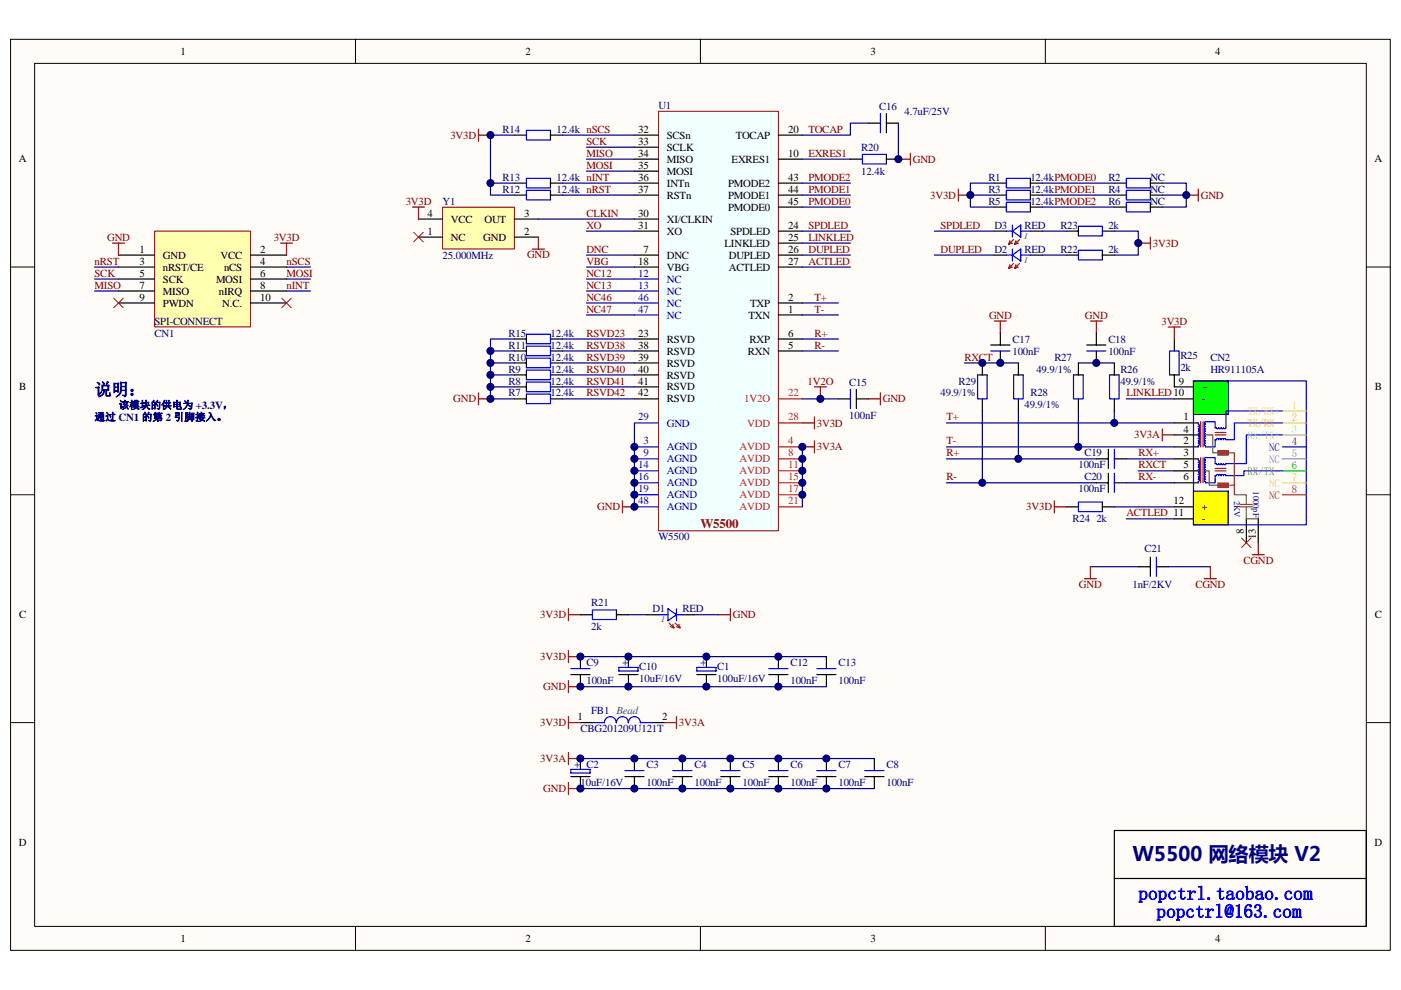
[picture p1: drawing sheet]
<svg xmlns="http://www.w3.org/2000/svg" width="297mm" height="210mm" viewBox="0 0 297 210" stroke-linecap="round" stroke-linejoin="round" font-family="sans-serif">
<path d="M2.3 8.4h292.5v193.2h-292.5z" fill="#fffcf8"/>
<path d="M2.2 8.3h292.6v193.3h-292.6z" fill="none" stroke="#000" stroke-width=".21"/>
<path d="M7.4 13.5h282.3v183h-282.3z" fill="#fffcf8"/>
<g fill="none" stroke="#000" stroke-width=".21">
<path d="M7.3 13.4h282.4v183.1h-282.4zM75.4 8.3v5.1M148.5 8.3v5.1M221.6 8.3v5.1M2.2 56.6h5.1M289.7 56.6h5.1M2.2 104.9h5.1M289.7 104.9h5.1M2.2 153.3h5.1M289.7 153.3h5.1M75.4 196.5v5.1M148.5 196.5v5.1"/>
<path d="M221.6 196.5v5.1"/>
</g>
<path d="M32.8 49h20.3v20.3h-20.3z" fill="#ffffb0"/>
<path d="M32.8 49h20.3v20.3h-20.3z" fill="none" stroke="#800000" stroke-width=".21"/>
<g fill="none" stroke="#000" stroke-width=".25">
<path d="M109.1 38.8h2.5M116.7 38.8h2.5M116.7 37.8v2.1M210.8 38.8h2.6M218.5 38.8h2.5M218.5 37.8v2.1M25.1 54.1h7.7M25.1 56.6h7.7M25.1 59.2h7.7M53.1 54.1h7.6M53.1 56.6h7.6M53.1 59.2h7.6"/>
<path d="M109.1 41.4h2.5M116.7 41.4h2.5M116.7 40.4v2M210.8 43.9h2.6M218.5 42.9v2M218.5 43.9h2.5M236.3 41.4h2.5M236.3 43.9h2.5M243.9 41.4h2.5M243.9 40.4v2M243.9 42.9v2M243.9 43.9h2.5"/>
<path d="M25.1 61.7h7.7M25.1 64.3h7.7M53.1 61.7h7.6M53.1 64.3h7.6M109.1 74.4h2.5M109.1 79.5h2.5M111.6 73.4v2.1M111.6 78.5v2M116.7 74.4h2.5M116.7 79.5h2.5M109.1 84.6h2.5M109.1 82.1h2.5"/>
<path d="M111.6 81v2.1M111.6 83.6v2M116.7 84.6h2.5M116.7 82.1h2.5M177.8 84.6h2.5M181.6 84.6h2.5M181.6 82.6v4.1M249 89.7h5.1M249 92.2h5.1M249 94.8h5.1M249 97.3h5.1M249 99.9h5.1"/>
<path d="M249 102.4h5.1M264.2 110v5.1M266.8 110v5.1M123.1 139.3v2.5M165 139.3v2.5M121 143.1h4.1M123.1 143.1v2.5M123.1 153.3h2.5M138.3 153.3h2.6M163 143.1h4.1M165 143.1v2.5M142.6 164.7h4.1"/>
<path d="M144.7 160.9v2.5M144.7 164.7v2.6M152.8 164.7h4.1M154.9 160.9v2.5M154.9 164.7v2.6M183.3 164.7h4.1M185.4 160.9v2.5M185.4 164.7v2.6"/>
</g>
<g fill="none" stroke="#00f" stroke-width=".25">
<path d="M116.7 37.8h-5.1v2.1h5.1M218.5 37.8h-5.1v2.1h5.1M116.7 40.4h-5.1v2h5.1M218.5 42.9h-5.1v2h5.1M243.9 40.4h-5.1v2h5.1M243.9 42.9h-5.1v2h5.1M111.6 73.4h5.1v2.1h-5.1M111.6 78.5h5.1v2h-5.1M111.6 83.6h5.1v2h-5.1M111.6 81h5.1v2.1h-5.1M180.3 82.6v4.1M254.1 89.7v.3l.2 .2-.2 .2"/>
<path d="M254.1 90.5l.2 .2-.2 .3 .2 .2-.2 .3 .2 .2-.2 .3M254.1 92l.2 .2-.2 .3M254.1 93l.2 .2-.2 .3 .2 .2-.2 .3M254.1 94l.2 .3-.2 .2v.3M254.2 92.5l.1 .2-.2 .3M255.6 89.9l-.3-.2 .3-.2h2v1.2h.3l.2 .3 .3-.3M255.6 92l-.3 .2 .3 .3-.2 .1v.3l.2 .1M255.6 90.5l-.3 .2 .3 .3-.3 .2 .3 .3-.3 .2 .3 .3M255.6 90l-.3 .2 .3 .2M255.6 93l-.3 .2 .3 .3-.2 .1v.3l.2 .1M258.4 93.3l-.3-.3-.2 .3h-.3v1.5h-2v-.3l-.3-.2 .3-.3M258.4 90.7l.2 .3 .3-.3"/>
<path d="M258.4 93.3l.2-.3 .3 .3M258.9 90.7l.2 .3 .3-.3 .2 .3 .3-.3M258.9 93.3l.2-.3 .3 .3 .2-.3 .3 .3M121 141.8h4.1M125.6 153.3h2.5a1.26 1.26 0 0 1 1.3-1.3 1.26 1.26 0 0 1 1.3 1.3M130.7 153.3a1.26 1.26 0 0 1 1.3-1.3 1.26 1.26 0 0 1 1.2 1.3M133.2 153.3a1.26 1.26 0 0 1 1.3-1.3 1.26 1.26 0 0 1 1.3 1.3M135.8 153.3h2.5M163 141.8h4.1M142.6 163.4h4.1M152.8 163.4h4.1M183.3 163.4h4.1"/>
</g>
<path d="M59.5 51.6h2.5M60.7 51.6v2.5M120.5 129.1v2.6M120.5 130.4h2.6" fill="none" stroke="#800000" stroke-width=".25"/>
<g fill="none" stroke="#000080" stroke-width=".25">
<path d="M124.3 31.2h10.2M124.3 33.8h10.2M124.3 36.3h10.2M170.1 71.9h7.7M170.1 66.8h7.7M170.1 64.3h7.7M228.6 77h7.7M200.7 97.3h31.7M208.3 87.2v15.2M215.9 87.2v10.1M228.6 87.2v7.6M236.3 87.2v2.5h-35.6"/>
<path d="M200.7 102.4h31.7M133.2 130.4h3.9M147.2 130.4h5.1"/>
</g>
<path d="M254.6 89.5v5.3M255.1 89.5v5.3M257.6 91.7h2.3M257.6 92.2h2.3" fill="none" stroke="#bf0000" stroke-width=".25"/>
<path d="M257.6 101.6v.6M263 107.5h2.5M263 107h2.5M264.2 107.5v2.5h2.6" fill="none" stroke="#808000" stroke-width=".25"/>
<path d="M253 80.8h24v30.5h-24z" fill="none" stroke="#0000bf" stroke-width=".25"/>
<path d="M253 80.8v7.1h7.4v-7.1z" fill-rule="evenodd" fill="#0f0" stroke="#000080" stroke-width=".25"/>
<path d="M253 104.2v7.1h7.4v-7.1z" fill-rule="evenodd" fill="#ff0" stroke="#000080" stroke-width=".25"/>
<path d="M271.9 87.2h5.1" fill="none" stroke="#ffcd6b" stroke-width=".25"/>
<path d="M271.9 89.7h5.1" fill="none" stroke="#ffa500" stroke-width=".25"/>
<path d="M271.9 92.2h5.1" fill="none" stroke="#85ff85" stroke-width=".25"/>
<g fill="none" stroke="#00f" stroke-width=".25">
<path d="M254.1 97.3l.2 .5-.2 .3M254.1 98.1l.2 .2-.2 .3 .2 .2-.2 .3M254.1 99.1l.2 .3-.2 .2 .2 .3-.2 .2M255.6 98.1l-.3-.3 .3-.2-.2-.2v-.3h2.2v1.2h.3l.2 .3 .3-.3M255.6 99.1l-.3 .3 .3 .2-.3 .3 .3 .2M255.6 98.1l-.3 .2 .3 .3-.3 .2 .3 .3M258.4 98.3l.2 .3 .3-.3M258.9 98.3l.2 .3 .3-.3 .2 .3 .3-.3M271.9 87.2h-12v3.5M271.9 89.7h-10.2v3.6h-1.8M271.9 92.2h-7.7v6.1h-4.3M271.9 99.9h-8.2v1h-3.8"/>
<path d="M271.9 94.8h5.1M254.1 101.6l.2 .3-.2 .2v.3M254.2 100.2l.1 .2-.2 .2 .2 .3-.2 .2 .2 .3-.2 .2M255.6 100.1l-.3 .3 .3 .2-.2 .1v.3l.2 .1-.3 .3 .3 .2M258.4 100.9l-.3-.3-.2 .3h-.3v1.5h-2v-.2l-.3-.3 .3-.3M258.4 100.9l.2-.3 .3 .3M258.9 100.9l.2-.3 .3 .3 .2-.3 .3 .3"/>
</g>
<path d="M271.9 97.3h5.1" fill="none" stroke="#77f" stroke-width=".25"/>
<path d="M271.9 99.9h5.1" fill="none" stroke="#0f0" stroke-width=".25"/>
<path d="M271.9 102.4h5.1" fill="none" stroke="#ffae5f" stroke-width=".25"/>
<path d="M271.9 104.9h5.1" fill="none" stroke="#964b00" stroke-width=".25"/>
<path d="M249 82.1h4M249 84.6h4M249 110h4M249 107.5h4" fill="none" stroke="#000" stroke-width=".25"/>
<path d="M254.6 97.1v5.3M255.1 97.1v5.3M257.6 99.4h2.3M257.6 99.9h2.3" fill="none" stroke="#bf0000" stroke-width=".25"/>
<path d="M255.6 92.2h1.5v3.9h4.6v8.8h2.5v2.1M255.6 99.9h.8v3h5.3" fill="none" stroke="#808000" stroke-width=".25"/>
<path d="M258.2 95.6h2.2v1h-2.2z" fill="#808000"/>
<path d="M258.2 95.6h2.2v1h-2.2z" fill="none" stroke="#808000" stroke-width=".21"/>
<path d="M258.2 102.4h2.2v1h-2.2z" fill="#808000"/>
<path d="M258.2 102.4h2.2v1h-2.2z" fill="none" stroke="#808000" stroke-width=".21"/>
<path d="M20 59.2h5.1M20 56.6h5.1M60.7 59.2h5.1M60.7 56.6h5.1M20 61.7h5.1M60.7 61.7h5.1M134.5 89.7v17.8M200.7 94.8h48.3M236.3 89.7h12.7M238.8 84.6h10.2M236.3 107.5h12.7M238.8 110h10.2" fill="none" stroke="#000080" stroke-width=".25"/>
<g fill="none" stroke="#800000" stroke-width=".25">
<path d="M23.9 51.6h2.5M25.1 51.6v2.5M210.8 68.1h2.6M212.1 68.1v2.5M231.2 68.1h2.5M232.4 68.1v2.5M101.4 83.3v2.6M101.4 84.6h2.6M172.7 82.1h2.5M173.9 82.1v2.5M246.4 91v2.5M246.4 92.2h2.6"/>
<path d="M132 106.2v2.6M132 107.5h2.5M265.5 117.7h2.6M266.8 115.1v2.6M120.5 138v2.5M120.5 139.3h2.6M120.5 144.4v2.5M120.5 159.6v2.6M120.5 145.6h2.6M120.5 166v2.5M120.5 160.9h2.6M120.5 167.3h2.6"/>
</g>
<g fill="none" stroke="#000" stroke-width=".25">
<path d="M109.1 28.7h2.5M116.7 28.7h2.5M116.7 27.6v2.1M180.3 33.8h2.5M187.9 33.8h2.6M187.9 32.7v2.1M207.3 79.5h2M208.3 77v2.5M210.1 73.2h4M212.1 70.6v2.6M212.1 74.4v2.6M214.9 79.5h2"/>
<path d="M215.9 77v2.5M227.6 79.5h2.1M228.6 77v2.5M230.4 73.2h4.1M232.4 70.6v2.6M232.4 74.4v2.6M235.2 79.5h2.1M236.3 77v2.5M248 79.5h2M249 71.9v2.5M249 79.5v2.6M208.3 84.6v2.6"/>
<path d="M215.9 84.6v2.6M228.6 84.6v2.6M236.3 84.6v2.6M226.1 107.5h2.5M233.7 107.5h2.6M233.7 106.5v2M149.8 139.3v2.3M147.7 143.1h4.1M149.8 143.1v2.5M289.7 176.1h-53.4v20.4M236.3 186.3h53.4"/>
</g>
<path d="M116.7 27.6h-5.1v2.1h5.1M187.9 32.7h-5.1v2.1h5.1M207.3 79.5v5.1h2v-5.1M210.1 74.4h4M214.9 79.5v5.1h2v-5.1M227.6 79.5v5.1h2.1v-5.1M230.4 74.4h4.1M235.2 79.5v5.1h2.1v-5.1M248 79.5v-5.1h2v5.1M233.7 106.5h-5.1v2h5.1M147.7 141.6h4.1v.7h-4.1z" fill="none" stroke="#00f" stroke-width=".25"/>
<path d="M59.7 63.2l2.1 2.1M61.8 63.2l-2.1 2.1" fill="none" stroke="#f00" stroke-width=".21"/>
<path d="M93.8 44h15.3v8.8h-15.3z" fill="#ffffb0"/>
<path d="M93.8 43.9h15.3v8.9h-15.3z" fill="none" stroke="#800000" stroke-width=".21"/>
<path d="M88.7 50.3h5.1M88.7 46.5h5.1M109.1 50.3h5M109.1 46.5h5M289.7 176.1v20.4h-53.4" fill="none" stroke="#000" stroke-width=".25"/>
<path d="M247.7 69.4h2.5M249 69.4v2.5M223.5 106.2v2.6M223.5 107.5h2.6M152.3 130.4h2.6M154.9 129.1v2.6M120.5 153.3h2.6M120.5 152v2.5M140.9 153.3h2.5M143.4 152v2.5" fill="none" stroke="#800000" stroke-width=".25"/>
<path d="M139.6 23.6h25.4v89h-25.4z" fill="#f0ffff"/>
<path d="M139.6 23.6h25.4v89h-25.4z" fill="none" stroke="#800000" stroke-width=".21"/>
<g fill="none" stroke="#000" stroke-width=".25">
<path d="M134.5 33.8h5.1M134.5 28.7h5.1M134.5 38.8h5.1M134.5 31.2h5.1M134.5 36.3h5.1M165 33.8h5.1M165 28.7h5.1M165 38.8h5.1M184.1 26.1h2.6M187.9 26.1h2.6M187.9 24.1v4.1M236.3 38.8h2.5"/>
<path d="M243.9 38.8h2.5M243.9 37.8v2.1M134.5 54.1h5.1M134.5 56.6h5.1M134.5 41.4h5.1M134.5 46.5h5.1M134.5 49h5.1M165 54.1h5.1M165 56.6h5.1M165 41.4h5.1M165 43.9h5.1M165 49h5.1"/>
<path d="M165 51.6h5.1M210.8 54.1h2.6M210.8 41.4h2.6M210.8 49h2.6M218.5 54.1h2.5M218.5 41.4h2.5M218.5 49h2.5M218.5 40.4v2M226.1 54.1h2.5M226.1 49h2.5M228.6 48v2M233.7 54.1h2.6"/>
<path d="M233.7 49h2.6M233.7 53.1v2M109.1 71.9h2.5M109.1 77h2.5M111.6 70.9v2M111.6 76v2M116.7 71.9h2.5M116.7 77h2.5M134.5 71.9h5.1M134.5 74.4h5.1M134.5 77h5.1M134.5 79.5h5.1"/>
<path d="M165 64.3h5.1M165 66.8h5.1M165 71.9h5.1M165 74.4h5.1M134.5 82.1h5.1M134.5 84.6h5.1M232.4 97.3h2.6M235 95.3v4.1M236.3 97.3h2.5M232.4 102.4h2.6M235 100.4v4M236.3 102.4h2.5"/>
<path d="M243.9 118.2v4M123.1 130.4h2.5M130.7 130.4h2.5M130.7 129.4v2M133.2 139.3v2.3M137.1 130.4h2.5M144.7 130.4h2.5M175.2 139.3v2.5M241.3 120.2h2.6M245.2 120.2h2.5M131.2 143.1h4.1M133.2 143.1v2.5"/>
<path d="M173.2 143.1h4M175.2 143.1v2.5M121 164.7h4.1M123.1 160.9v2.3M123.1 164.7v2.6M132.5 164.7h4M134.5 160.9v2.5M134.5 164.7v2.6M163 164.7h4.1M165 160.9v2.5M165 164.7v2.6M173.2 164.7h4"/>
<path d="M175.2 160.9v2.5M175.2 164.7v2.6"/>
</g>
<g fill="none" stroke="#00f" stroke-width=".25">
<path d="M186.7 24.1v4.1M243.9 37.8h-5.1v2.1h5.1M134.5 59.2h5.1M213.4 54.1h1.2M213.4 49h1.2M214.6 47.7v2.6M214.6 52.8v2.6M214.6 54.1l1.8-1.3v2.6zM214.6 49l1.8-1.3v2.6zM216.4 54.1h2.1M216.4 49h2.1M218.5 40.4h-5.1v2h5.1"/>
<path d="M228.6 48h5.1v2h-5.1M233.7 53.1h-5.1v2h5.1M111.6 76h5.1v2h-5.1M111.6 70.9h5.1v2h-5.1M134.5 61.7h5.1M134.5 64.3h5.1M134.5 66.8h5.1M134.5 94.8h5.1M134.5 97.3h5.1M134.5 99.9h5.1M134.5 89.7h5.1M236.3 95.3v4.1"/>
<path d="M134.5 102.4h5.1M134.5 104.9h5.1M134.5 107.5h5.1M236.3 100.4v4M245.2 118.2v4M130.7 129.4h-5.1v2h5.1M139.6 130.4h2M141.6 129.1l1.8 1.3-1.8 1.3zM143.4 129.1v2.6M143.4 130.4h1.3M131.2 141.6h4.1v.7h-4.1zM173.2 141.8h4"/>
<path d="M121 163.2h4.1v.8h-4.1zM132.5 163.4h4M163 163.4h4.1M173.2 163.4h4"/>
</g>
<path d="M165 94.8h5.1M165 97.3h5.1M165 99.9h5.1M165 89.7h5.1M165 84.6h5.1M165 102.4h5.1M165 104.9h5.1M165 107.5h5.1" fill="none" stroke="#ee0e22" stroke-width=".25"/>
<g fill="none" stroke="#000080" stroke-width=".25">
<path d="M104 38.8h5.1M109.1 28.7h-5.1v12.7h5.1M119.2 38.8h15.3M119.2 28.7h15.3M170.1 38.8h10.2M170.1 33.8h10.2M184.1 26.1h-3.8v2.6h-10.2M190.5 26.1v7.7M210.8 38.8h-5.1v2.6h5.1M221 38.8h15.3M246.4 38.8h5.1v5.1h-5.1M114.1 46.5h20.4"/>
<path d="M119.2 41.4h15.3M124.3 54.1h10.2M124.3 56.6h10.2M124.3 59.2h10.2M124.3 49h10.2M170.1 41.4h10.2M170.1 43.9h10.2M170.1 54.1h10.2M170.1 56.6h10.2M170.1 49h10.2M170.1 51.6h10.2M198.1 54.1h12.7"/>
<path d="M198.1 49h12.7M205.7 41.4v2.5h5.1M221 41.4h15.3M221 43.9h15.3M221 54.1h5.1M221 49h5.1M236.3 49h5v5.1h-5M246.4 41.4h5.1M104 74.4h5.1M104 77h5.1M104 79.5h5.1M109.1 71.9h-5.1v12.7h5.1"/>
<path d="M119.2 74.4h15.3M119.2 71.9h15.3M119.2 77h15.3M119.2 79.5h15.3M124.3 61.7h10.2M124.3 64.3h10.2M124.3 66.8h10.2M170.1 74.4h7.7M204.5 77h11.4M104 82.1h5.1M119.2 82.1h15.3M119.2 84.6h15.3"/>
<path d="M170.1 94.8v12.7M170.1 84.6h7.7M238.8 97.3h10.2M241.3 99.9h7.7M238.8 102.4h10.2M123.1 139.3h52.1M231.2 120.2h10.1M247.7 120.2h8.9M123.1 145.6h52.1M123.1 160.9h62.3M123.1 167.3h62.3"/>
</g>
<g fill="none" stroke="#800000" stroke-width=".25">
<path d="M101.4 27.4v2.6M101.4 28.7h2.6M190.5 33.8h2.5M193 32.5v2.5M87.5 43.9h2.5M88.7 43.9v2.6M112.9 52.8h2.5M114.1 50.3v2.5M203.2 41.4h2.5M203.2 40.1v2.6M241.3 51.6h2.6M243.9 50.3v2.5"/>
<path d="M251.5 41.4h2.6M254.1 40.1v2.6M170.1 94.8h2.6M170.1 89.7h2.6M172.7 88.4v2.6M172.7 93.5v2.6M184.1 84.6h2.6M186.7 83.3v2.6M229.9 122.7h2.5M231.2 120.2v2.5M255.3 122.7h2.6M256.6 120.2v2.5"/>
</g>
<path d="M87.7 49.3l2 2M89.7 49.3l-2 2M24.1 63.2l2 2.1M26.1 63.2l-2 2.1M263.2 114.1l2.1 2M265.3 114.1l-2.1 2" fill="none" stroke="#f00" stroke-width=".21"/>
<path d="M214.1 56.1l-.2 .8 .7-.3M214.1 51.1l-.2 .7 .7-.2M214.9 55.9l-1 1M214.9 50.8l-1 1M215.4 56.1l-.2 .8 .7-.3M215.4 51.1l-.2 .7 .7-.2M216.2 55.9l-1 1M216.2 50.8l-1 1M141.9 132.2l1 1M142.6 132.4l.3 .8-.8-.3M143.1 132.2l1.1 1M143.9 132.4l.3 .8-.8-.3" fill="none" stroke="#f00" stroke-width=".25"/>
<g fill="#000080" stroke="#000080" stroke-width=".21">
<circle cx="104" cy="84.6" r=".75"/>
<circle cx="104" cy="82.1" r=".75"/>
<circle cx="104" cy="79.5" r=".75"/>
<circle cx="104" cy="77" r=".75"/>
<circle cx="104" cy="74.4" r=".75"/>
<circle cx="104" cy="38.8" r=".75"/>
<circle cx="104" cy="28.6" r=".75"/>
<circle cx="123" cy="167.2" r=".75"/>
<circle cx="123" cy="160.9" r=".75"/>
<circle cx="123.1" cy="145.6" r=".75"/>
<circle cx="123" cy="139.3" r=".75"/>
<circle cx="133.2" cy="145.6" r=".75"/>
<circle cx="133.2" cy="139.3" r=".75"/>
<circle cx="134.5" cy="167.2" r=".75"/>
<circle cx="134.5" cy="160.9" r=".75"/>
<circle cx="134.5" cy="107.5" r=".75"/>
<circle cx="134.5" cy="104.9" r=".75"/>
<circle cx="134.5" cy="102.4" r=".75"/>
<circle cx="134.5" cy="99.9" r=".75"/>
<circle cx="134.5" cy="97.3" r=".75"/>
<circle cx="134.5" cy="94.8" r=".75"/>
<circle cx="144.7" cy="167.2" r=".75"/>
<circle cx="144.7" cy="160.9" r=".75"/>
<circle cx="149.8" cy="145.6" r=".75"/>
<circle cx="149.8" cy="139.3" r=".75"/>
<circle cx="154.8" cy="167.2" r=".75"/>
<circle cx="154.8" cy="160.9" r=".75"/>
<circle cx="165" cy="167.2" r=".75"/>
<circle cx="165" cy="160.9" r=".75"/>
<circle cx="165" cy="145.6" r=".75"/>
<circle cx="165" cy="139.3" r=".75"/>
<circle cx="170.1" cy="104.9" r=".75"/>
<circle cx="170.1" cy="102.4" r=".75"/>
<circle cx="170.1" cy="99.9" r=".75"/>
<circle cx="170.1" cy="97.3" r=".75"/>
<circle cx="170.1" cy="94.8" r=".75"/>
<circle cx="173.9" cy="84.6" r=".76"/>
<circle cx="175.2" cy="167.2" r=".75"/>
<circle cx="175.2" cy="160.9" r=".75"/>
<circle cx="190.5" cy="33.7" r=".75"/>
<circle cx="205.7" cy="41.4" r=".75"/>
<circle cx="208.3" cy="102.4" r=".75"/>
<circle cx="208.3" cy="77" r=".75"/>
<circle cx="212.1" cy="77" r=".75"/>
<circle cx="215.9" cy="97.3" r=".75"/>
<circle cx="228.6" cy="94.8" r=".75"/>
<circle cx="232.4" cy="77" r=".75"/>
<circle cx="236.2" cy="89.7" r=".75"/>
<circle cx="241.3" cy="51.6" r=".75"/>
<circle cx="251.5" cy="41.4" r=".75"/>
</g>
<text font-size="4.2" fill="#000080" x="240.1" y="182.7">W5500 网络模块 V2</text>
<g font-size="4.1" fill="#00f">
<text x="241.4" y="190.8">popctrl.taobao.com</text>
<text x="245.2" y="194.6">popctrl@163.com</text>
</g>
<text font-size="3.6" fill="#000080" x="20" y="83.8">说明：</text>
<text font-size="2.8" fill="#800000" x="148.5" y="112">W5500</text>
<g font-size="2.3">
<text x="38.3" y="11.6">1</text>
<text x="111.4" y="11.6">2</text>
<text x="184.5" y="11.6">3</text>
<text x="257.7" y="11.6">4</text>
<text x="135.3" y="28.2">32</text>
<text x="141.4" y="29.4">SCSn</text>
<text x="156" y="29.4">TOCAP</text>
<text x="167.1" y="28.2">20</text>
<text x="4" y="34.5">A</text>
<text x="135.3" y="30.7">33</text>
<text x="135.3" y="33.3">34</text>
<text x="135.3" y="35.8">35</text>
<text x="141.4" y="32">SCLK</text>
<text x="141.4" y="34.5">MISO</text>
<text x="155.1" y="34.5">EXRES1</text>
<text x="167.1" y="33.3">10</text>
<text x="291.4" y="34.5">A</text>
<text x="135.3" y="38.3">36</text>
<text x="135.3" y="40.9">37</text>
<text x="141.4" y="37.1">MOSI</text>
<text x="141.4" y="39.6">INTn</text>
<text x="154.4" y="39.6">PMODE2</text>
<text x="167.1" y="38.3">43</text>
<text x="167.1" y="40.9">44</text>
<text x="90.7" y="46">4</text>
<text x="95.6" y="47.2">VCC</text>
<text x="102.7" y="47.2">OUT</text>
<text x="111.1" y="46">3</text>
<text x="135.3" y="46">30</text>
<text x="141.4" y="47.2">XI/CLKIN</text>
<text x="141.4" y="42.1">RSTn</text>
<text x="154.4" y="42.1">PMODE1</text>
<text x="154.4" y="44.7">PMODE0</text>
<text x="167.1" y="43.4">45</text>
<text x="29.6" y="53.6">1</text>
<text x="55.2" y="53.6">2</text>
<text x="90.7" y="49.8">1</text>
<text x="95.6" y="51">NC</text>
<text x="102.5" y="51">GND</text>
<text x="111.1" y="49.8">2</text>
<text x="135.3" y="48.5">31</text>
<text x="136.5" y="53.6">7</text>
<text x="141.4" y="49.8">XO</text>
<text x="153.6" y="52.3">LINKLED</text>
<text x="154.9" y="49.8">SPDLED</text>
<text x="167.1" y="53.6">26</text>
<text x="167.1" y="48.5">24</text>
<text x="167.1" y="51">25</text>
<text x="29.6" y="56.1">3</text>
<text x="29.6" y="58.7">5</text>
<text x="34.5" y="54.9">GND</text>
<text x="34.5" y="57.4">nRST/CE</text>
<text x="34.5" y="59.9">SCK</text>
<text x="45.8" y="59.9">MOSI</text>
<text x="46.8" y="54.9">VCC</text>
<text x="47.5" y="57.4">nCS</text>
<text x="55.2" y="56.1">4</text>
<text x="55.2" y="58.7">6</text>
<text x="135.3" y="56.1">18</text>
<text x="141.4" y="54.9">DNC</text>
<text x="141.4" y="57.4">VBG</text>
<text x="154.5" y="54.9">DUPLED</text>
<text x="154.5" y="57.4">ACTLED</text>
<text x="167.1" y="56.1">27</text>
<text x="29.6" y="61.2">7</text>
<text x="29.6" y="63.8">9</text>
<text x="34.5" y="62.5">MISO</text>
<text x="34.5" y="65">PWDN</text>
<text x="46.4" y="62.5">nIRQ</text>
<text x="47.1" y="65">N.C.</text>
<text x="55.2" y="63.8">10</text>
<text x="55.2" y="61.2">8</text>
<text x="159.1" y="65">TXP</text>
<text x="167.1" y="63.8">2</text>
<text x="135.3" y="71.4">23</text>
<text x="158.7" y="67.6">TXN</text>
<text x="167.1" y="71.4">6</text>
<text x="167.1" y="66.3">1</text>
<text x="135.3" y="73.9">38</text>
<text x="135.3" y="76.5">39</text>
<text x="141.4" y="72.7">RSVD</text>
<text x="141.4" y="75.2">RSVD</text>
<text x="141.4" y="77.7">RSVD</text>
<text x="158.6" y="75.2">RXN</text>
<text x="158.9" y="72.7">RXP</text>
<text x="167.1" y="73.9">5</text>
<text x="4" y="82.8">B</text>
<text x="135.3" y="79">40</text>
<text x="135.3" y="81.6">41</text>
<text x="141.4" y="80.3">RSVD</text>
<text x="141.4" y="82.8">RSVD</text>
<text x="249.9" y="81.6">9</text>
<text x="254.8" y="82.8">+</text>
<text x="291.5" y="82.8">B</text>
<text x="135.3" y="84.1">42</text>
<text x="141.4" y="85.4">RSVD</text>
<text x="250.9" y="89.2">1</text>
<text x="254.8" y="85.4">-</text>
<text x="250.9" y="91.7">4</text>
<text x="250.9" y="94.3">2</text>
<text x="250.9" y="96.8">3</text>
<text x="250.9" y="99.4">5</text>
<text x="250.9" y="101.9">6</text>
<text x="248.8" y="107">12</text>
<text x="254.8" y="110.8">-</text>
<text x="254.8" y="108.2">+</text>
<text x="263.7" y="113.2" transform="rotate(-90 263.7 113.2)">8</text>
<text x="266.3" y="114.4" transform="rotate(-90 266.3 114.4)">13</text>
<text x="4" y="131.1">C</text>
<text x="291.5" y="131.1">C</text>
<text x="122.5" y="152.8">1</text>
<text x="140.4" y="152.8">2</text>
<text x="4" y="179.4">D</text>
<text x="291.4" y="179.4">D</text>
<text x="38.3" y="199.8">1</text>
<text x="111.4" y="199.8">2</text>
<text x="184.5" y="199.8">3</text>
<text x="257.7" y="199.8">4</text>
</g>
<g font-size="2.3" fill="#000080">
<text x="139.6" y="23.1">U1</text>
<text x="186.4" y="23.3">C16</text>
<text x="106.5" y="28.2">R14</text>
<text x="118" y="28.2">12.4k nSCS</text>
<text x="191.7" y="24.3">4.7uF/25V</text>
<text x="182.6" y="32">R20</text>
<text x="106.5" y="40.9">R12</text>
<text x="106.5" y="38.3">R13</text>
<text x="118" y="40.9">12.4k nRST</text>
<text x="118" y="38.3">12.4k nINT</text>
<text x="182.6" y="37.1">12.4k</text>
<text x="209.6" y="38.3">R1</text>
<text x="209.6" y="40.9">R3</text>
<text x="218.5" y="38.3">12.4kPMODE0</text>
<text x="218.5" y="40.9">12.4kPMODE1</text>
<text x="235" y="40.9">R4</text>
<text x="235" y="38.3">R2</text>
<text x="243.9" y="40.9">NC</text>
<text x="243.9" y="38.3">NC</text>
<text x="93.8" y="43.4">Y1</text>
<text x="209.6" y="43.4">R5</text>
<text x="218.5" y="43.4">12.4kPMODE2</text>
<text x="235" y="43.4">R6</text>
<text x="243.9" y="43.4">NC</text>
<text x="210.8" y="53.6">D2</text>
<text x="210.8" y="48.5">D3</text>
<text x="217.2" y="53.6">RED</text>
<text x="217.2" y="48.5">RED</text>
<text x="224.8" y="48.5">R23</text>
<text x="224.8" y="53.6">R22</text>
<text x="235" y="48.5">2k</text>
<text x="235" y="53.6">2k</text>
<text x="93.8" y="54.9">25.000MHz</text>
<text x="32.8" y="68.8">SPI-CONNECT</text>
<text x="32.8" y="71.4">CN1</text>
<text x="107.8" y="71.4">R15</text>
<text x="116.7" y="71.4">12.4k</text>
<text x="107.8" y="73.9">R11</text>
<text x="107.8" y="76.5">R10</text>
<text x="116.7" y="73.9">12.4k</text>
<text x="116.7" y="76.5">12.4k</text>
<text x="214.6" y="72.7">C17</text>
<text x="214.6" y="75.2">100nF</text>
<text x="223.6" y="76.5">R27</text>
<text x="235" y="72.7">C18</text>
<text x="235" y="75.2">100nF</text>
<text x="250.3" y="76.2">R25</text>
<text x="256.6" y="76.5">CN2</text>
<text x="107.8" y="79">R9</text>
<text x="107.8" y="81.6">R8</text>
<text x="116.7" y="79">12.4k</text>
<text x="116.7" y="81.6">12.4k</text>
<text x="180.1" y="81.8">C15</text>
<text x="203.2" y="81.6">R29</text>
<text x="219.7" y="79">49.9/1%</text>
<text x="237.6" y="79">R26</text>
<text x="237.6" y="81.6">49.9/1%</text>
<text x="250.3" y="78.8">2k</text>
<text x="256.6" y="79">HR911105A</text>
<text x="107.8" y="84.1">R7</text>
<text x="116.7" y="84.1">12.4k</text>
<text x="180.1" y="88.9">100nF</text>
<text x="199.4" y="84.1">49.9/1%</text>
<text x="217.2" y="86.6">49.9/1%</text>
<text x="218.5" y="84.1">R28</text>
<text x="228.6" y="99.4">100nF</text>
<text x="229.9" y="96.8">C19</text>
<text x="229.9" y="101.9">C20</text>
<text x="228.6" y="104.4">100nF</text>
<text x="227.4" y="110.8">R24 2k</text>
<text x="139.6" y="114.6">W5500</text>
<text x="242.6" y="117.2">C21</text>
<text x="240.1" y="124.8">1nF/2KV</text>
<text x="125.4" y="128.6">R21</text>
<text x="138.3" y="129.9">D1</text>
<text x="144.7" y="129.9">RED</text>
<text x="125.4" y="133.7">2k</text>
<text x="124.4" y="141.3">C9</text>
<text x="135.5" y="142">C10</text>
<text x="152.1" y="142">C1</text>
<text x="167.6" y="141.3">C12</text>
<text x="177.8" y="141.3">C13</text>
<text x="124.4" y="145.1">100nF</text>
<text x="135.5" y="144.6">10uF/16V</text>
<text x="152.1" y="144.6">100uF/16V</text>
<text x="167.6" y="145.1">100nF</text>
<text x="177.8" y="145.1">100nF</text>
<text x="123.1" y="155.3">CBG201209U121T</text>
<text x="125.4" y="151.5">FB1 Bead</text>
<text x="123.1" y="166.8">10uF/16V</text>
<text x="124.4" y="162.9">C2</text>
<text x="137.1" y="162.9">C3</text>
<text x="137.1" y="166.8">100nF</text>
<text x="147.2" y="162.9">C4</text>
<text x="147.2" y="166.8">100nF</text>
<text x="157.4" y="162.9">C5</text>
<text x="157.4" y="166.8">100nF</text>
<text x="167.6" y="162.9">C6</text>
<text x="167.6" y="166.8">100nF</text>
<text x="177.8" y="162.9">C7</text>
<text x="177.8" y="166.8">100nF</text>
<text x="187.9" y="162.9">C8</text>
<text x="187.9" y="166.8">100nF</text>
</g>
<g font-size="2.3" fill="#800000">
<text x="95.5" y="29.4">3V3D</text>
<text x="171.4" y="28.2">TOCAP</text>
<text x="124.4" y="33.3">MISO</text>
<text x="124.4" y="35.8">MOSI</text>
<text x="124.4" y="30.7">SCK</text>
<text x="171.4" y="33.3">EXRES1</text>
<text x="193.5" y="34.5">GND</text>
<text x="171.4" y="40.9">PMODE1</text>
<text x="171.4" y="38.3">PMODE2</text>
<text x="86" y="43.4">3V3D</text>
<text x="124.4" y="46">CLKIN</text>
<text x="171.4" y="43.4">PMODE0</text>
<text x="197.2" y="42.1">3V3D</text>
<text x="254.6" y="42.1">GND</text>
<text x="22.7" y="51">GND</text>
<text x="58" y="51">3V3D</text>
<text x="124.4" y="53.6">DNC</text>
<text x="124.4" y="48.5">XO</text>
<text x="171.4" y="51">LINKLED</text>
<text x="171.4" y="48.5">SPDLED</text>
<text x="171.4" y="53.6">DUPLED</text>
<text x="199.4" y="48.5">SPDLED</text>
<text x="199.4" y="53.6">DUPLED</text>
<text x="244.4" y="52.3">3V3D</text>
<text x="20" y="56.1">nRST</text>
<text x="20" y="58.7">SCK</text>
<text x="60.7" y="56.1">nSCS</text>
<text x="60.7" y="58.7">MOSI</text>
<text x="111.8" y="54.8">GND</text>
<text x="124.4" y="58.7">NC12</text>
<text x="124.4" y="56.1">VBG</text>
<text x="171.4" y="56.1">ACTLED</text>
<text x="20" y="61.2">MISO</text>
<text x="60.7" y="61.2">nINT</text>
<text x="124.4" y="61.2">NC13</text>
<text x="124.4" y="63.8">NC46</text>
<text x="172.7" y="63.8">T+</text>
<text x="124.4" y="66.3">NC47</text>
<text x="124.4" y="71.4">RSVD23</text>
<text x="172.7" y="66.3">T-</text>
<text x="172.7" y="71.4">R+</text>
<text x="209.7" y="67.6">GND</text>
<text x="230" y="67.6">GND</text>
<text x="246.3" y="68.8">3V3D</text>
<text x="124.4" y="73.9">RSVD38</text>
<text x="124.4" y="76.5">RSVD39</text>
<text x="172.7" y="73.9">R-</text>
<text x="204.5" y="76.5">RXCT</text>
<text x="124.4" y="79">RSVD40</text>
<text x="124.4" y="81.6">RSVD41</text>
<text x="171.2" y="81.6">1V2O</text>
<text x="96.1" y="85.4">GND</text>
<text x="124.4" y="84.1">RSVD42</text>
<text x="187.2" y="85.4">GND</text>
<text x="200.7" y="89.2">T+</text>
<text x="238.8" y="84.1">LINKLED10</text>
<text x="173.2" y="95.5">3V3A</text>
<text x="173.2" y="90.5">3V3D</text>
<text x="200.7" y="94.3">T-</text>
<text x="240.5" y="93">3V3A</text>
<text x="200.7" y="96.8">R+</text>
<text x="200.7" y="101.9">R-</text>
<text x="241.4" y="99.4">RXCT</text>
<text x="241.4" y="96.8">RX+</text>
<text x="241.4" y="101.9">RX-</text>
<text x="126.6" y="108.2">GND</text>
<text x="217.6" y="108.2">3V3D</text>
<text x="238.8" y="109.5">ACTLED 11</text>
<text x="263.6" y="119.7">CGND</text>
<text x="228.8" y="124.7">GND</text>
<text x="253.5" y="124.7">CGND</text>
<text x="114.6" y="131.1">3V3D</text>
<text x="155.4" y="131.1">GND</text>
<text x="114.6" y="140">3V3D</text>
<text x="115.2" y="146.4">GND</text>
<text x="114.6" y="154">3V3D</text>
<text x="143.9" y="154">3V3A</text>
<text x="114.6" y="161.6">3V3A</text>
<text x="115.2" y="168">GND</text>
</g>
<g font-size="2.3" fill="#00f">
<text x="135.3" y="58.7">12</text>
<text x="141.4" y="59.9">NC</text>
<text x="135.3" y="61.2">13</text>
<text x="135.3" y="63.8">46</text>
<text x="141.4" y="62.5">NC</text>
<text x="141.4" y="65">NC</text>
<text x="135.3" y="66.3">47</text>
<text x="141.4" y="67.6">NC</text>
<text x="135.3" y="89.2">29</text>
<text x="136.5" y="94.3">3</text>
<text x="141.4" y="95.5">AGND</text>
<text x="141.4" y="90.5">GND</text>
<text x="269.1" y="95.7">NC</text>
<text x="273.9" y="94.5">4</text>
<text x="135.3" y="99.4">14</text>
<text x="135.3" y="101.9">16</text>
<text x="136.5" y="96.8">9</text>
<text x="141.4" y="98.1">AGND</text>
<text x="141.4" y="100.6">AGND</text>
<text x="135.3" y="104.4">19</text>
<text x="135.3" y="107">48</text>
<text x="141.4" y="103.2">AGND</text>
<text x="141.4" y="105.7">AGND</text>
<text x="141.4" y="108.2">AGND</text>
<text x="133.2" y="141.3" transform="rotate(-90 133.2 141.3)">+</text>
<text x="149.8" y="141.3" transform="rotate(-90 149.8 141.3)">+</text>
<text x="123" y="162.9" transform="rotate(-90 123 162.9)">+</text>
</g>
<g font-size="2.3" fill="#ee0e22">
<text x="157.8" y="85.4">1V2O</text>
<text x="167.1" y="84.1">22</text>
<text x="167.1" y="89.2">28</text>
<text x="156.8" y="95.5">AVDD</text>
<text x="158.4" y="90.5">VDD</text>
<text x="167.1" y="94.3">4</text>
<text x="156.8" y="98.1">AVDD</text>
<text x="156.8" y="100.6">AVDD</text>
<text x="167.1" y="96.8">8</text>
<text x="167.1" y="99.4">11</text>
<text x="167.1" y="101.9">15</text>
<text x="156.8" y="103.2">AVDD</text>
<text x="156.8" y="105.7">AVDD</text>
<text x="167.1" y="104.4">17</text>
<text x="167.1" y="107">21</text>
<text x="156.8" y="108.2">AVDD</text>
</g>
<g font-size="2.3" fill="#ffcd6b">
<text x="264.5" y="88.1">TX/RX+</text>
<text x="273.9" y="86.8">1</text>
</g>
<g font-size="2.3" fill="#ffa500">
<text x="273.9" y="89.4">2</text>
<text x="264.5" y="90.7">TX/RX-</text>
</g>
<g font-size="2.3" fill="#85ff85">
<text x="264.5" y="93.2">RX/TX+</text>
<text x="273.9" y="91.9">3</text>
</g>
<g font-size="2.3" fill="#0f0">
<text x="264.5" y="100.8">RX/TX-</text>
<text x="273.9" y="99.6">6</text>
</g>
<g font-size="2.3" fill="#77f">
<text x="269.1" y="98.3">NC</text>
<text x="273.9" y="97">5</text>
</g>
<g font-size="2.3" fill="#ffae5f">
<text x="269.1" y="103.4">NC</text>
<text x="273.9" y="102.1">7</text>
</g>
<g font-size="2.3" fill="#964b00">
<text x="269.1" y="105.9">NC</text>
<text x="273.9" y="104.6">8</text>
</g>
<g font-size="2.2" fill="#000080">
<text x="20" y="89.2">通过 CN1 的第 2 引脚接入。</text>
<text x="25.1" y="86.7">该模块的供电为 +3.3V，</text>
</g>
<g font-size="1.8" fill="#008080">
<text x="217" y="50.6">1</text>
<text x="217" y="55.7">1</text>
<text x="140.1" y="132">1</text>
</g>
<g font-size="1.8" fill="#000080">
<text x="261.6" y="106.2" transform="rotate(90 261.6 106.2)">2KV</text>
<text x="265.7" y="104.2" transform="rotate(90 265.7 104.2)">1000pF</text>
</g>
</svg>
